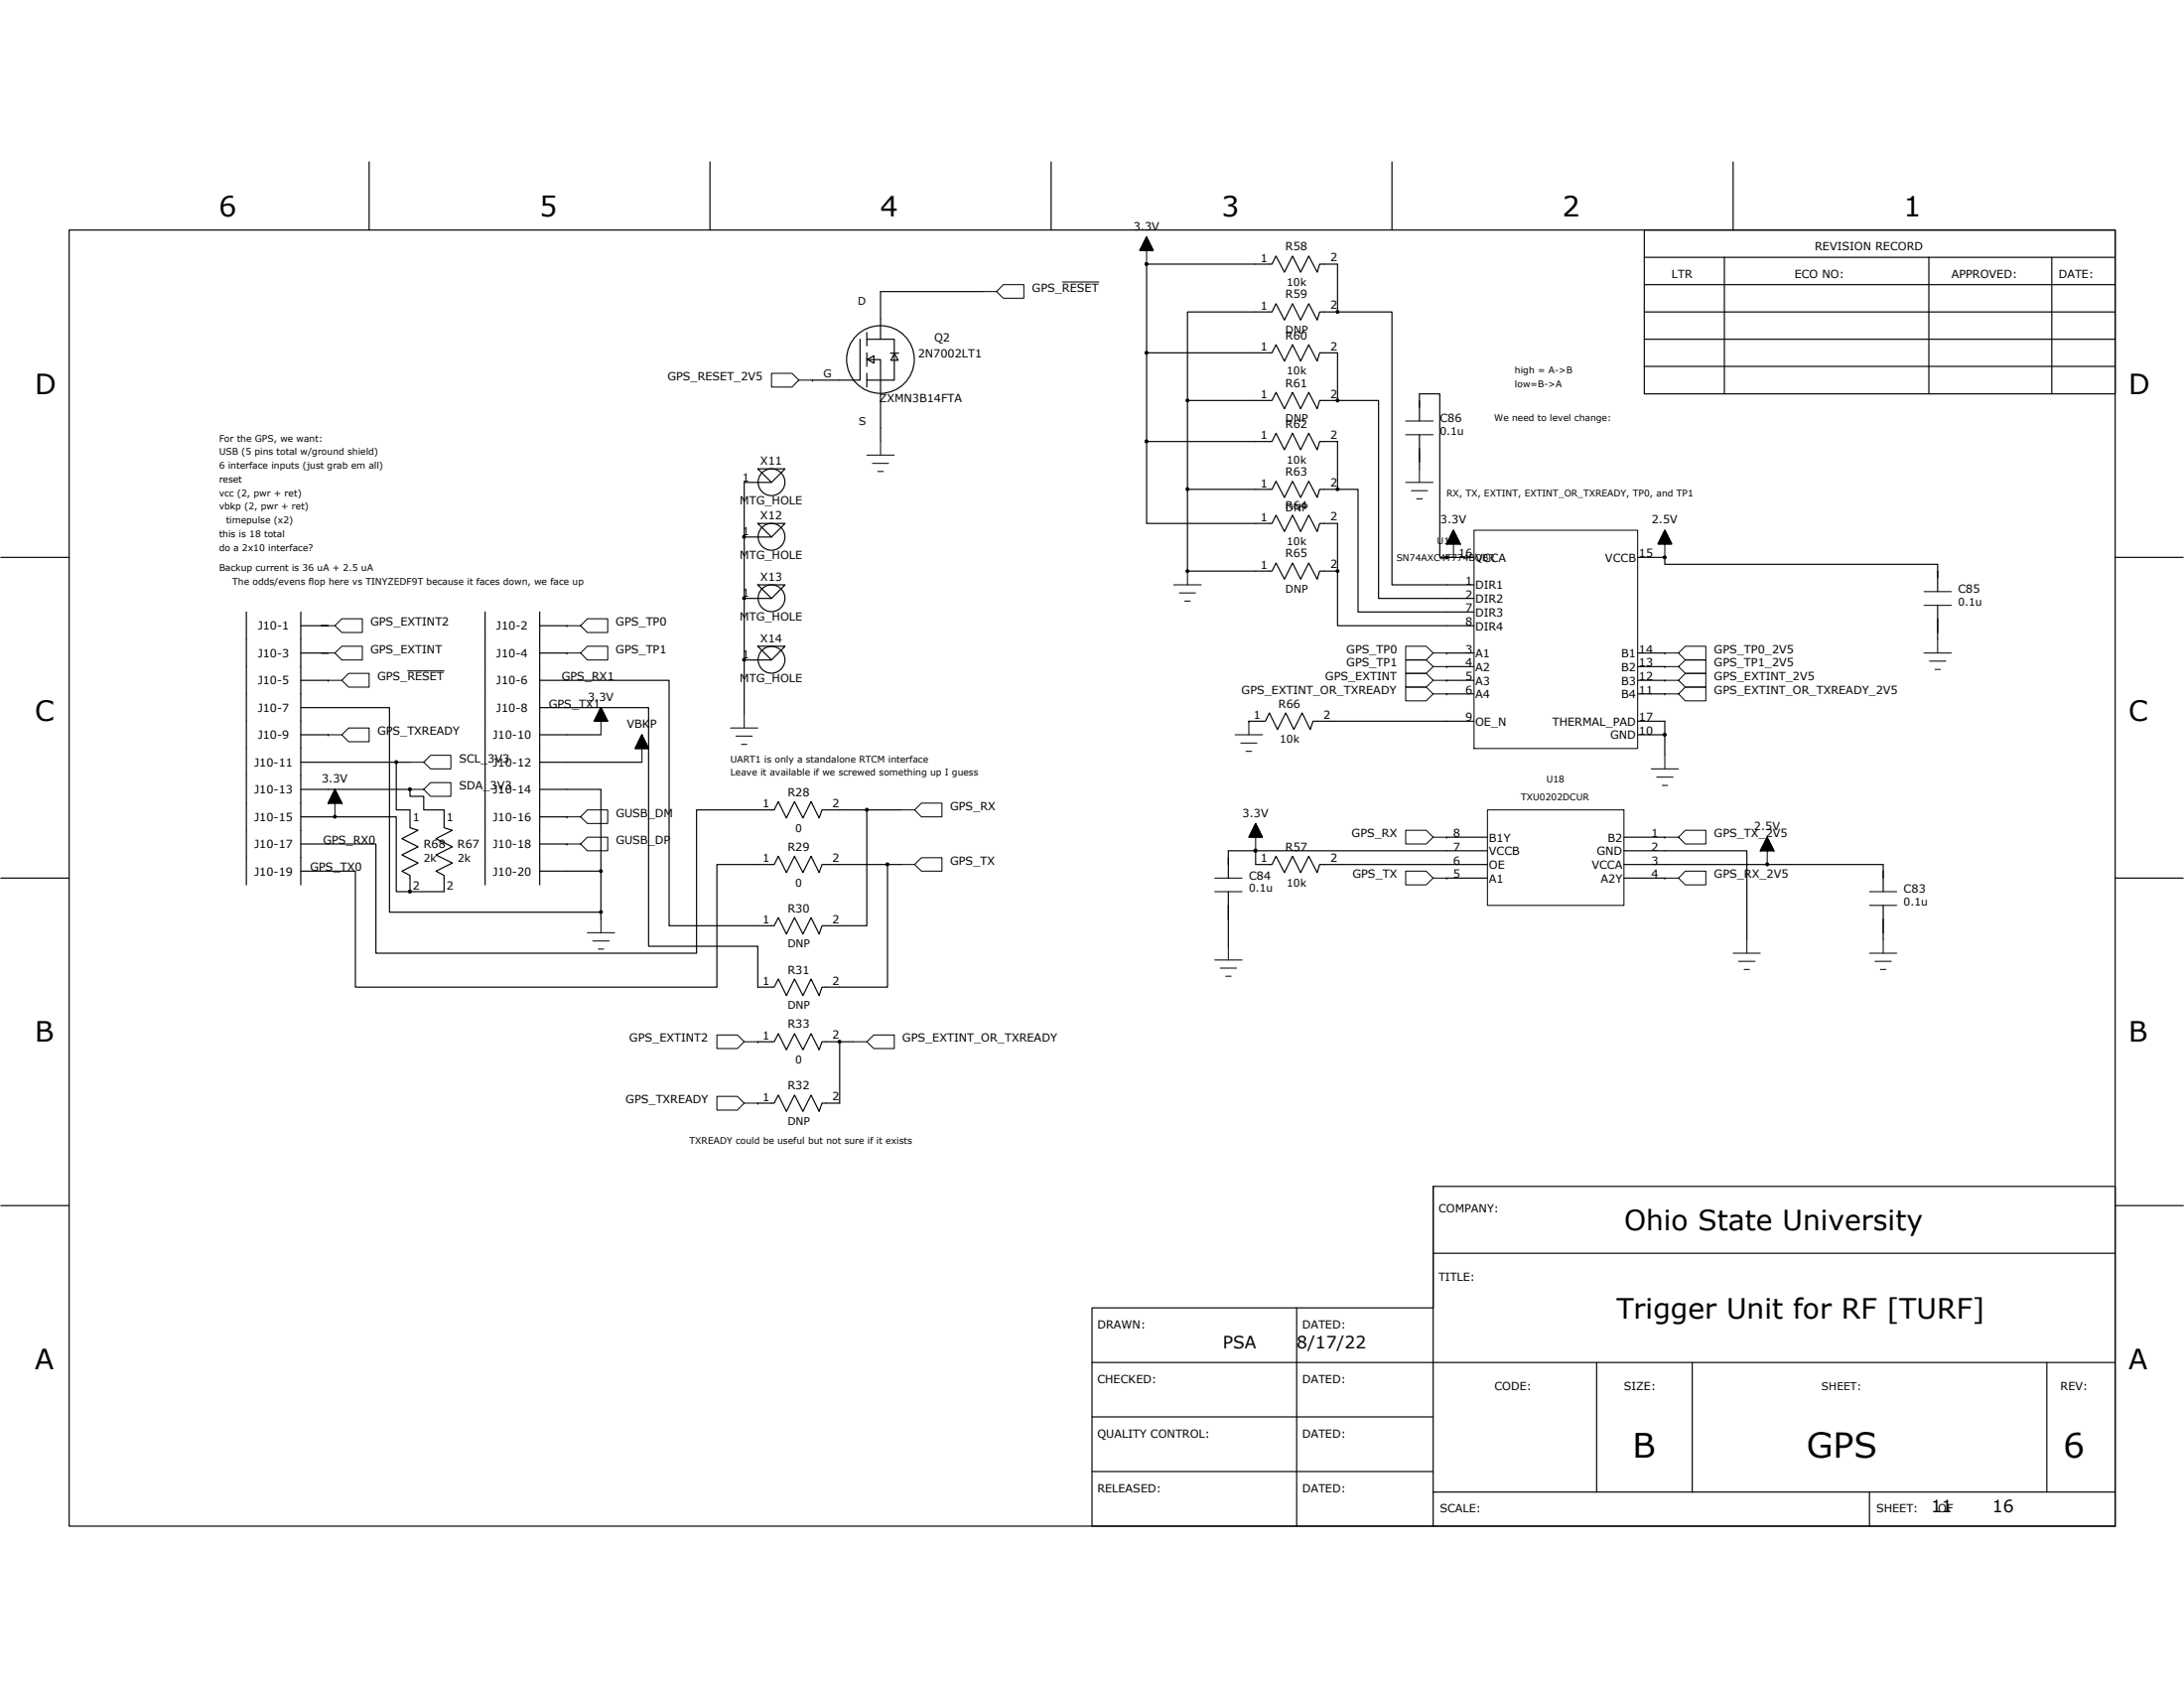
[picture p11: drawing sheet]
<svg xmlns="http://www.w3.org/2000/svg" width="279mm" height="216mm" viewBox="0 0 279 216" stroke-linecap="round" stroke-linejoin="round" font-family="sans-serif">
<g fill="none" stroke="#000" stroke-width=".15">
<path d="M8.8 29.4h261.8v165.8h-261.8zM47.2 20.7v8.7M90.8 20.7v8.7M125.7 37.3h-13.1v6.1M134.5 20.7v8.7M171.1 39.9h-2.3l-.3 1-1.1-2.1-1 2.1-1-2.1-1.1 2.1-1.1-2.1-.5 1.1h-10.8v11.3M171.1 39.9v-6.1h-2.3l-.3 1-1.1-2.1-1 2.1-1-2.1-1.1 2.1-1.1-2.1-.5 1.1h-16v11.3h16l.5-1 1.1 2.1 1.1-2.1 1 2.1 1-2.1 1.1 2.1 .3-1.1h2.3v6.1M171.1 39.9h7v34.9h10.5M178.1 20.7v8.7M210.4 32.9h60.2M210.4 36.4h60.2M210.4 39.9h60.2"/>
<path d="M210.4 29.4h60.2v21h-60.2zM220.6 32.9v17.5M221.7 20.7v8.7M246.8 32.9v17.5M262.5 32.9v17.5M96.9 60h3.5l-1.7 1.7zM103.9 48.6h.1M110 43.4v5.2h-6.1M110.9 43.4h3.5v5.2h-3.5M110.9 42.5v1.7M110.9 45.1v1.8M110.9 47.8v1.7"/>
<path d="M111 46l.8 .4v-.9l-.9 .5h1.7v10.5M113.9 45.2h1.1M114.4 45.2l.5 .9h-.9l.4-.9M146.7 45.1v11.4h16l.5-1.1 1.1 2.1 1.1-2.1 1 2.1 1-2.1 1.1 2.1 .3-1h2.3v6.1M146.7 56.5v10.5h16l.5-1.1 1.1 2.1 1.1-2.1 1 2.1 1-2.1 1.1 2.1 .3-1h2.3v13h17.5M171.1 51.2h-2.3l-.3 1.1-1.1-2.1-1 2.1-1-2.1-1.1 2.1-1.1-2.1-.5 1h-10.8v11.4M171.1 51.2h5.3v25.3h12.2M181.6 53.8v-3.4h2.6v20.9h1.7M181.6 55.6v4.4M210.4 43.4h60.2M210.4 46.9h60.2M.1 71.3h8.7"/>
<path d="M31.5 78.3v34.9M38.5 78.3v34.9M62.1 78.3v34.9M69 78.3v34.9M95.2 68.7h3.5M95.2 76.5h3.5M96.9 67h3.5l-1.7 1.7zM96.9 74.8h3.5l-1.7 1.7zM98.7 61.7h-3.5v29.7M171.1 62.6h-2.3l-.3 1-1.1-2-1 2-1-2-1.1 2-1.1-2-.5 1h-10.8v10.4h10.8l.5-1 1.1 2.1 1.1-2.1 1 2.1 1-2.1 1.1 2.1 .3-1.1h2.3M171.1 62.6h2.6v15.7h14.9M185.1 71.3h3.5"/>
<path d="M185.1 71.3h.1M209.5 71.3h3.5M213 71.3h.1M213 71.3v.9h34.9v3.5M247.9 77.4v4.4M270.6 71.3h8.7M38.5 90.5h11.3v26.2h27.1v.9M38.5 87h3.5M38.5 94h3.5M38.5 97.5h14M42 87h.1M42 83.5h-3.5"/>
<path d="M42 80h-3.5M42 94h.1M50.7 97.5v6.1h1.8v2.3l1 .3-2.1 1.1 2.1 1-2.1 1 2.1 1.1-2.1 1 1.1 .6v2M69 87h16.6v31.4h13.4l.6-1 1 2.1 1-2.1 1.1 2.1 1.1-2.1 1 2.1 .4-1.1h5.7v-14.8M69 90.5h14v30.5h13.9v5.3h2.1l.6-1.1 1 2.1 1-2.1 1.1 2.1 1.1-2.1 1 2.1 .4-1h8.3v-15.7M69 80h3.5M69 83.5h3.5M72.5 80h.1M72.5 83.5h.1M76.9 94h-7.9M82.1 97.5h-13.1M95.2 84.4h3.5"/>
<path d="M96.9 82.7h3.5l-1.7 1.7zM159.8 92.2h.1M185.1 83.5h3.5M185.1 87h3.5M185.1 85.3h3.5M185.1 88.8h3.5M185.1 83.5h.1M185.1 85.3h.1M185.1 87h.1M185.1 88.8h.1M188.6 92.2h-20.6l-.4 1.1-1-2.1-1.1 2.1-1-2.1-1.1 2.1-1-2.1-.5 1h-2.1M209.5 92.2h3.5v4.4"/>
<path d="M209.5 83.5h3.5M209.5 87h3.5M209.5 94h3.5M209.5 85.3h3.5M209.5 88.8h3.5M213 83.5h.1M213 85.3h.1M213 87h.1M213 88.8h.1M.1 112.3h8.7M38.5 101h14v.9h1.7v1.7h2.6v2.3l1.1 .3-2.1 1.1 2.1 1-2.1 1 2.1 1.1-2.1 1 1 .6v2h-6.1v-9.5h-12.2M69 101h7.9v10.4"/>
<path d="M69 111.4h7.9v5.3M69 104.5h3.5M69 107.9h3.5M72.5 104.5h.1M72.5 107.9h.1M115.3 103.6h-10.1l-.4 1-1-2.1-1.1 2.1-1.1-2.1-1 2.1-1-2.1-.6 1.1h-9.9v18.3h-41v-14h-9.6M115.3 110.6h-10.1l-.4 1-1-2.1-1.1 2.1-1.1-2.1-1 2.1-1-2.1-.6 1.1h-7.3v15.7h-46.2v-14.9h-7M157.1 114v7M160.6 108.8h29.7M160.6 108.8h.1M185.1 112.3h5.2M185.1 107.1h5.2"/>
<path d="M185.1 107.1h.1M185.1 112.3h.1M190.3 110.6h-21.5l-.3 1-1.1-2.1-1 2.1-1-2.1-1.1 2.1-1.1-2.1-.5 1.1h-2.1v-1.8h-3.5v3.5M207.8 108.8h15.7v11.4M207.8 110.6h33.1v3.4M207.8 112.3h5.2M207.8 107.1h5.2M213 107.1h.1M213 112.3h.1M240.9 115.8v4.4M270.6 112.3h8.7M96.9 133.2h2.1l.6-1 1 2.1 1-2.1 1.1 2.1 1.1-2.1 1 2.1 .4-1.1h2.2"/>
<path d="M96.9 133.2h.1M107.4 133.2h.1M109.2 133.2h-1.8v7.9h-2.2l-.4 1.1-1-2.1-1.1 2.1-1.1-2.1-1 2.1-1-2.1-.6 1h-2.1M.1 154.2h8.7M96.9 141.1h.1M183.3 151.7v43.5M270.6 154.2h8.7M139.7 167.3h43.6v-15.6h87.3v43.5h-130.9zM139.7 174.3h130.9M165.9 167.3v27.9M183.3 160.3h87.3M204.3 174.3v16.5"/>
<path d="M216.5 174.3v16.5M261.9 174.3v16.5M139.7 181.2h43.6M139.7 188.2h43.6M183.3 190.8h87.3M239.2 190.8v4.4"/>
<circle cx="112.6" cy="46" r="4.3"/>
<circle cx="98.7" cy="68.7" r="1.71"/>
<circle cx="98.7" cy="76.5" r="1.71"/>
<circle cx="98.7" cy="61.7" r="1.71"/>
<circle cx="98.7" cy="84.4" r="1.71"/>
</g>
<g fill="none" stroke="#000" stroke-width=".13">
<path d="M125.7 37.3h1.8l.9 .8h2.6v-1.7h-2.6l-.9 .9M135.9 36.1h4.7M145.8 32h1.7M145.8 31.9v.1M145.9 31.9h1.6M145.9 31.9h1.5M145.9 31.8v.2M145.9 31.8h1.5M146 31.7h1.4v.3M146 31.6v.4M146 31.6h1.3M146 31.5v.5"/>
<path d="M146.1 31.5h1.2M146.1 31.5h1.1M146.2 31.3h1M146.3 31.1v.9M146.3 31.2h.8v.8M146.3 31.1h.8M146.3 31h.7M146.4 30.8v1.2M146.4 30.9h.6M146.4 30.8h.5M146.5 30.6v1.4M146.5 30.8h.4"/>
<path d="M146.5 30.7h.4M146.5 30.5v1.5M146.5 30.6h.3M146.6 30.5h.2M146.6 30.4v1.6M146.6 30.4h.1M146.7 30.3l.9 1.7h-1.8l.9-1.7v3.5M146.7 30.3v1.7M146.7 30.3h.1M146.8 30.4v1.6M146.8 30.6v1.4M146.9 30.7v1.3"/>
<path d="M147 30.9v1.1M147 31h-.7v1M147 31v1M147.2 31.2h-1v.8M147.2 31.3v.7M147.2 31.4h-1l-.1 .6M147.2 31.4v.6M147.3 31.5v.5M147.4 31.8v.2M147.5 32h.1M102.2 48.6l-.9-.8h-2.6v1.7h2.6l.9-.9h1.7M110.9 58.2h3.5"/>
<path d="M111.6 59.3h2.1M112.6 56.5v1.7M179.8 53.8h3.5M179.8 55.6h3.5M181.6 60v1.7M112.3 60.3h.7M150.2 74.8h3.5M150.9 75.8h2.1M151.6 76.9h.7M151.9 73v1.8M179.8 61.7h3.5M180.6 62.8h2"/>
<path d="M181.2 63.8h.7M185.1 69.6h.1M185.1 69.6h1.7M185.1 69.5h1.7M185.1 69.4v.2M185.1 69.4h1.6v.2M185.2 69.3h1.5M185.2 69.2v.4M185.2 69.3h1.5v.3M185.3 69.2h1.3M185.3 69.6v-.5h1.3v.5M185.3 69.1h1.3"/>
<path d="M185.3 69v.6M185.3 69h1.2v.6M185.4 68.9h1.1M185.4 68.8v.8M185.4 68.9h1.1v.7M185.4 68.8h1M185.5 68.7h.9v.9M185.5 68.5v1.1M185.5 68.6h.8v1M185.6 68.5h.7M185.6 68.4v1.2M185.6 68.5h.7v1.1"/>
<path d="M185.7 68.4h.5M185.7 68.3h.5v1.3M185.8 68.1v1.5M185.8 68.2h.3v1.4M185.8 68.1h.3M185.8 67.9v1.7M185.8 68h.3v1.6M185.9 67.9h.1M185.9 67.8v1.8M185.9 67.9l.1 1.7M185.9 67.8h.1M185.9 67.8l.9 1.8h-1.7l.8-1.8v3.5"/>
<path d="M186.2 68.2h-.5v1.4M186.4 68.7h-.9v.9M186.8 69.6h.1M188.6 67.8h20.9v27.9h-20.9zM212.1 69.4v.2h1.8M212.1 69.5h1.7v.1M212.2 69.4h1.6M212.2 69.3v.3M212.2 69.3h1.6v.3M212.3 69.3h1.4M212.3 69.2v.4M212.3 69.2h1.4v.4"/>
<path d="M212.3 69.1h1.4M212.4 69.6v-.5h1.2v.5M212.4 69h1.2M212.4 68.9v.7M212.4 68.9h1.1v.7M212.5 68.9h1M212.5 68.7v.9M212.5 68.8h1v.8M212.6 68.7h.8M212.6 68.6v1M212.6 68.7h.8v.9M212.6 68.6h.8"/>
<path d="M212.6 68.5v1.1M212.6 68.5h.7v1.1M212.7 68.5h.6M212.7 68.3v1.3M212.7 68.4h.6v1.2M212.7 68.3h.5M212.8 68.2v1.4M212.8 68.2h.4v1.4M212.8 68.2h.3M212.9 68v1.6M212.9 68.1h.2v1.5M212.9 68h.2"/>
<path d="M212.9 67.9h.2v1.7M213 67.8v1.8M213 67.8h.1M213 67.8l.9 1.8h-1.8l.9-1.8v3.5M213 67.9l-.1 1.7M246.1 75.7h3.5M246.1 77.4h3.5M41.1 80h1.7l.9 .9h2.7v-1.8h-2.7l-.9 .9M41.1 83.5h1.7l.9 .9h2.7v-1.7h-2.7l-.9 .8M42 94h1.7l.9 .9h2.6v-1.8h-2.6l-.9 .9M42 87h1.7l.9 .9h2.6v-1.8h-2.6l-.9 .9M52.2 85.8h4.6"/>
<path d="M52.5 97.5h1.7l.9 .8h2.6v-1.7h-2.6l-.9 .9M72.5 80h1.8l.8 .9h2.6v-1.8h-2.6l-.8 .9M72.5 83.5h1.8l.8 .9h2.6v-1.7h-2.6l-.8 .8M76 92.2h1.7M76.1 92.2h1.6M76.1 92.1h1.6M76.1 92v.2M76.1 92h1.5v.2M76.2 92h1.4M76.2 91.9v.3M76.2 91.9h1.4v.3M76.2 91.8h1.4"/>
<path d="M76.2 92.2v-.5h1.3v.5M76.3 91.7h1.2M76.3 92.2v-.6h1.1v.6M76.3 91.5h1.1M76.4 91.4v.8M76.4 91.5h1v.7M76.4 91.4h.9M76.5 91.3v.9M76.5 91.3h.8v.9M76.5 91.3h.8M76.5 91.2h.7v1M76.6 91.1h.6v1.1"/>
<path d="M76.7 90.8v1.4M76.7 90.9h.4v1.3M76.7 90.8h.4M76.7 90.7v1.5M76.7 90.8h.3v1.4M76.8 90.7h.2M76.8 90.6v1.6M76.8 90.6h.2v1.6M76.8 90.6h.1M76.9 90.5v1.7M76.9 90.5h.1M76.9 90.5l.8 1.7h-1.7l.9-1.7v3.5"/>
<path d="M77.1 91h-.5v1.2M77.2 91.1h-.6l-.1 1.1M81.3 95.6v.1M81.3 95.7h1.7h-1.7M81.3 95.6h1.6M81.4 95.5h1.5v.2M81.4 95.4v.3M81.4 95.4h1.4v.3M81.4 95.3h1.4M81.5 95.2v.5M81.5 95.3h1.3v.4M81.5 95.2h1.2"/>
<path d="M81.6 95.7v-.6h1.1v.6M81.6 95h1.1M81.6 94.9v.8M81.6 95h1v.7M81.7 94.9h.9M81.7 94.8v.9M81.7 94.8h.8v.9M81.7 94.8h.8M81.8 94.6v1.1M81.8 94.7h.7v1M81.8 94.6h.6M81.8 94.5v1.2"/>
<path d="M81.8 94.5h.6v1.2M81.9 94.5h.5M81.9 94.3v1.4M81.9 94.4h.4v1.3M81.9 94.3h.4M82 94.2v1.5M82 94.3h.3v1.4M82 94.2h.2M82 94.1h.2v1.6M82 94.1v1.6M82.1 94.1h.1M82.1 94h.1"/>
<path d="M82.1 94v1.7M82.1 94l.9 1.7h-1.7l.8-1.7v3.5M82.8 95.5h-1.4v.2M93.5 93.1h3.4M94.1 94.1h2.1M94.8 95.2h.7M95.2 91.4v1.7M158 94h3.5M158.7 95h2.1M159.4 96.1h.7M159.8 92.2v1.8M183.3 83.5l-.8-.8h-2.7v1.7h2.7l.8-.9h1.8"/>
<path d="M183.3 85.3l-.8-.9h-2.7v1.7h2.7l.8-.8h1.8M183.3 87l-.8-.9h-2.7v1.8h2.7l.8-.9h1.8M183.3 88.8l-.8-.9h-2.7v1.7h2.7l.8-.8h1.8M211.2 98.3h3.5M211.9 99.4h2.1M213 96.6v1.7M213 83.5h1.7l.9 .9h2.6v-1.7h-2.6l-.9 .8M213 85.3h1.7l.9 .8h2.6v-1.7h-2.6l-.9 .9M213 87h1.7l.9 .9h2.6v-1.8h-2.6l-.9 .9M213 88.8h1.7l.9 .8h2.6v-1.7h-2.6l-.9 .9M246.1 83.5h3.5M246.8 84.6h2.1"/>
<path d="M247.5 85.6h.7M247.9 81.8v1.7M42 102.7h.1M42 102.7h1.7M42 102.6h1.7M42.1 102.6h1.6v.1M42.1 102.4h1.5v.3M42.1 102.4v.3M42.2 102.4h1.4M42.2 102.7v-.4h1.3v.4M42.2 102.2h1.3M42.3 102.7v-.5h1.2v.5"/>
<path d="M42.3 102.1h1.1M42.3 102h1.1v.7M42.3 102v.7M42.4 102h.9M42.4 101.9h.9v.8M42.4 101.9v.8M42.4 101.8h.9M42.5 101.7h.7v1M42.5 101.7v1M42.5 101.7h.7M42.5 101.5v1.2M42.5 101.6h.7v1.1"/>
<path d="M42.6 101.5h.5M42.6 101.5h.5v1.2M42.7 101.3h.3v1.4M42.7 101.2v1.5M42.7 101.2h.3M42.8 101.2h.1v1.5M42.8 101v1.7M42.8 101h.1v1.7M42.8 101l.9 1.7h-1.7l.8-1.7v3.5M42.8 101h.1M42.9 101.1h-.1v1.6M43.1 101.4h-.4l-.1 1.3"/>
<path d="M43.6 102.5h-1.5v.2M43.7 102.7h.1M52.5 101h1.7l.9 .9h2.6v-1.8h-2.6l-.9 .9M72.5 104.5h1.8l.8 .8h2.6v-1.7h-2.6l-.8 .9M72.5 107.9h1.8l.8 .9h2.6v-1.7h-2.6l-.8 .8M75.1 119.3h3.5M76.9 117.6v1.7M115.3 110.6h1.7l.9 .8h2.6v-1.7h-2.6l-.9 .9M115.3 103.6h1.7l.9 .9h2.6v-1.8h-2.6l-.9 .9M155.4 114h3.5M155.4 112.3h3.5M159.8 107v.1"/>
<path d="M159.8 107l1.7 .1M159.9 107h1.5M159.9 106.8v.3M159.9 106.9h1.5M159.9 106.8h1.5M159.9 106.7v.4M159.9 106.8h1.4M160 106.7h1.3v.4M160 106.6v.5M160 106.6h1.3M160 106.6h1.2M160.1 106.4v.7"/>
<path d="M160.1 106.5h1.1v.6M160.1 106.4h1.1M160.1 106.3v.8M160.1 106.3h1M160.2 106.3h.9M160.2 106.1v1M160.2 106.2h.9M160.3 106.2h.7M160.3 106v1.1M160.3 106.1h.7M160.3 106h.7M160.4 105.8v1.3"/>
<path d="M160.4 105.9h.5M160.4 105.7v1.4M160.4 105.8h.5M160.5 105.7h.3M160.5 105.5v1.6M160.5 105.6h.3v1.5M160.5 105.6h.3M160.6 105.4v1.7M160.6 105.5h.1M160.6 105.4l.1 1.7M160.6 107.1v-1.8l.9 1.8h-1.7l.8-1.8v3.5M160.6 105.4h.1"/>
<path d="M160.9 105.7v1.4M160.9 105.9v1.2M161 106v1.1M161.1 106.2v.9M161.1 106.3v.8M161.3 106.6v.5M161.4 106.8v.3M183.3 112.3l-.8-.9h-2.7v1.8h2.7l.8-.9h1.8M183.3 107.1l-.8-.9h-2.7v1.8h2.7l.8-.9h1.8M190.3 103.6h17.5v12.2h-17.5zM212.6 100.5h.7M213 107.1h1.7l.9 .8h2.6v-1.7h-2.6l-.9 .9"/>
<path d="M213 112.3h1.7l.9 .9h2.6v-1.8h-2.6l-.9 .9M225.2 108.8h.1M225.3 108.7h1.6M225.3 108.6v.2h1.6M225.3 108.6h1.5M225.3 108.5v.3M225.4 108.5h1.4M225.4 108.4h1.3v.4M225.4 108.4v.4M225.4 108.4h1.3M225.5 108.3h1.2M225.5 108.2v.6"/>
<path d="M225.5 108.2h1.2v.6M225.6 108.2h1M225.6 108.1v.7M225.6 108.1h1M225.6 108h.9M225.7 107.9h.8v.9M225.8 107.7h.6M225.8 107.7v1.1M225.8 107.6h.5M225.8 107.5v1.3M225.8 107.5h.5M225.9 107.5h.4"/>
<path d="M225.9 107.4v1.4M225.9 107.4h.3M226 107.3h.2M226 107.2v1.6M226 107.3h.1M226 107.1v1.7M226 107.2h.1M226.1 107.1l.8 1.7h-1.7l.9-1.7v3.5M226.1 107.1h.1M226.1 107.1v1.7M226.2 107.3v1.5M226.3 107.4v1.4"/>
<path d="M226.3 107.6v1.2M226.4 107.7v1.1M226.4 107.8h-.7v1M226.5 108h-.8l-.1 .8M226.5 108v.8M226.6 108.1v.7M226.8 108.5v.3M226.9 108.7v.1M226.9 108.8h.1M239.2 114h3.5M239.2 115.8h3.5M75.8 120.4h2.1"/>
<path d="M76.5 121.4h.7M95.2 133.2l-.9-.8h-2.6v1.7h2.6l.9-.9h1.7M110.9 133.2l.9-.8h2.6v1.7h-2.6l-.9-.9h-1.7M155.4 122.8h3.5M156.1 123.8h2.1M156.8 124.9h.7M157.1 121v1.8M221.7 121.9h3.5M222.4 123h2.1M223.1 124h.7M223.5 120.2v1.7M239.2 121.9h3.5"/>
<path d="M239.9 123h2.1M240.6 124h.7M240.9 120.2v1.7M95.2 141.1l-.9-.9h-2.6v1.8h2.6l.9-.9h1.7"/>
</g>
<g fill="#000" stroke="#000" stroke-width=".13">
<path d="M146.5 45h.3l.1 .1-.1 .2h-.1h-.2z" fill-rule="evenodd"/>
<path d="M146.5 56.3h.3l.1 .2-.1 .1h-.1h-.2z" fill-rule="evenodd"/>
<path d="M212.8 71.2h.3l.1 .1-.1 .1-.1 .1-.2-.1z" fill-rule="evenodd"/>
<path d="M113.4 110.4h.3v.2v.1h-.2h-.1z" fill-rule="evenodd"/>
<circle cx="146.7" cy="33.8" r=".2"/>
<circle cx="171.1" cy="39.9" r=".19"/>
<circle cx="151.9" cy="51.2" r=".19"/>
<circle cx="171.1" cy="51.2" r=".19"/>
<circle cx="95.2" cy="76.5" r=".19"/>
<circle cx="95.2" cy="68.7" r=".19"/>
<circle cx="151.9" cy="73" r=".19"/>
<circle cx="151.9" cy="62.6" r=".19"/>
<circle cx="171.1" cy="73" r=".19"/>
<circle cx="171.1" cy="62.6" r=".19"/>
<circle cx="185.1" cy="71.3" r=".19"/>
<circle cx="50.7" cy="97.5" r=".19"/>
<circle cx="95.2" cy="84.4" r=".19"/>
<circle cx="213" cy="94" r=".2"/>
<circle cx="42.8" cy="104.5" r=".19"/>
<circle cx="52.4" cy="101" r=".2"/>
<circle cx="52.4" cy="114" r=".2"/>
<circle cx="76.9" cy="111.4" r=".19"/>
<circle cx="76.9" cy="116.6" r=".19"/>
<circle cx="110.9" cy="103.6" r=".19"/>
<circle cx="160.6" cy="108.8" r=".19"/>
<circle cx="226.1" cy="110.6" r=".19"/>
<circle cx="107.4" cy="133.2" r=".19"/>
</g>
<text font-size="4.4" x="231.1" y="186.4">GPS</text>
<g font-size="4.3">
<text x="208.9" y="186.4">B</text>
<text x="264" y="186.4">6</text>
</g>
<g font-size="3.6">
<text x="28" y="27.7">6</text>
<text x="69" y="27.7">5</text>
<text x="112.6" y="27.7">4</text>
<text x="156.3" y="27.7">3</text>
<text x="199.9" y="27.7">2</text>
<text x="243.5" y="27.7">1</text>
<text x="4.5" y="50.4">D</text>
<text x="272.3" y="50.4">D</text>
<text x="4.5" y="92.2">C</text>
<text x="272.3" y="92.2">C</text>
<text x="4.5" y="133.2">B</text>
<text x="272.3" y="133.2">B</text>
<text x="207.8" y="157.3">Ohio State University</text>
<text x="206.8" y="168.6">Trigger Unit for RF [TURF]</text>
<text x="4.5" y="175.1">A</text>
<text x="272.3" y="175.1">A</text>
</g>
<g font-size="2.2">
<text x="156.4" y="172.5">PSA</text>
<text x="165.9" y="172.5">8/17/22</text>
<text x="247" y="193.4">11</text>
<text x="254.9" y="193.4">16</text>
</g>
<g font-size="1.4">
<text x="145" y="29.4">3.3V</text>
<text x="161.2" y="33.5">1</text>
<text x="164.5" y="32">R58</text>
<text x="170.2" y="33.4">2</text>
<text x="213.9" y="35.5">LTR</text>
<text x="229.6" y="35.5">ECO NO:</text>
<text x="232.2" y="32">REVISION RECORD</text>
<text x="249.6" y="35.5">APPROVED:</text>
<text x="263.4" y="35.5">DATE:</text>
<text x="109.7" y="39">D</text>
<text x="132" y="37.3">GPS_RESET</text>
<text x="161.2" y="39.6">1</text>
<text x="164.5" y="38.1">R59</text>
<text x="164.6" y="36.6">10k</text>
<text x="170.2" y="39.5">2</text>
<text x="117.4" y="45.7">2N7002LT1</text>
<text x="119.5" y="43.7">Q2</text>
<text x="161.2" y="44.9">1</text>
<text x="164.4" y="42.7">DNP</text>
<text x="164.5" y="43.4">R60</text>
<text x="164.6" y="47.9">10k</text>
<text x="170.2" y="44.8">2</text>
<text x="85.4" y="48.6">GPS_RESET_2V5</text>
<text x="105.3" y="48.3">G</text>
<text x="112.5" y="51.4">ZXMN3B14FTA</text>
<text x="161.2" y="50.9">1</text>
<text x="164.5" y="49.5">R61</text>
<text x="170.2" y="50.9">2</text>
<text x="97.3" y="59.4">X11</text>
<text x="109.9" y="54.4">S</text>
<text x="161.2" y="56.2">1</text>
<text x="164.4" y="54">DNP</text>
<text x="164.5" y="54.7">R62</text>
<text x="164.6" y="59.2">10k</text>
<text x="170.2" y="56.1">2</text>
<text x="184.2" y="54">C86</text>
<text x="184.2" y="55.6">0.1u</text>
<text x="94.7" y="64.6">MTG_HOLE</text>
<text x="95" y="61.6">1</text>
<text x="161.2" y="62.3">1</text>
<text x="164.4" y="65.3">DNP</text>
<text x="164.5" y="60.8">R63</text>
<text x="164.5" y="65.2">R64</text>
<text x="170.2" y="62.2">2</text>
<text x="94.7" y="71.5">MTG_HOLE</text>
<text x="95" y="68.5">1</text>
<text x="97.3" y="66.4">X12</text>
<text x="161.2" y="66.7">1</text>
<text x="164.5" y="71.3">R65</text>
<text x="164.6" y="69.7">10k</text>
<text x="170.2" y="66.6">2</text>
<text x="184.3" y="66.9">3.3V</text>
<text x="186.6" y="71.3">16</text>
<text x="188.7" y="71.8">VCCA</text>
<text x="205.4" y="71.8">VCCB</text>
<text x="209.7" y="71.3">15</text>
<text x="211.3" y="66.9">2.5V</text>
<text x="95" y="76.4">1</text>
<text x="97.3" y="74.3">X13</text>
<text x="161.2" y="72.8">1</text>
<text x="164.4" y="75.8">DNP</text>
<text x="170.2" y="72.7">2</text>
<text x="187.5" y="74.8">1</text>
<text x="187.5" y="76.5">2</text>
<text x="188.7" y="75.4">DIR1</text>
<text x="188.7" y="77.1">DIR2</text>
<text x="250.5" y="75.8">C85</text>
<text x="250.5" y="77.4">0.1u</text>
<text x="33" y="80.5">J10-1</text>
<text x="47.4" y="80">GPS_EXTINT2</text>
<text x="47.4" y="83.5">GPS_EXTINT</text>
<text x="63.5" y="80.5">J10-2</text>
<text x="78.8" y="80">GPS_TP0</text>
<text x="78.8" y="83.5">GPS_TP1</text>
<text x="94.7" y="79.4">MTG_HOLE</text>
<text x="97.3" y="82.1">X14</text>
<text x="172.3" y="83.5">GPS_TP0</text>
<text x="187.5" y="83.5">3</text>
<text x="187.5" y="78.3">7</text>
<text x="187.5" y="80">8</text>
<text x="188.7" y="78.8">DIR3</text>
<text x="188.7" y="80.6">DIR4</text>
<text x="209.7" y="83.5">14</text>
<text x="219.3" y="83.5">GPS_TP0_2V5</text>
<text x="33" y="84.1">J10-3</text>
<text x="33" y="87.5">J10-5</text>
<text x="48.3" y="87">GPS_RESET</text>
<text x="63.5" y="84.1">J10-4</text>
<text x="63.5" y="87.5">J10-6</text>
<text x="71.9" y="87">GPS_RX1</text>
<text x="75.2" y="89.6">3.3V</text>
<text x="94.7" y="87.2">MTG_HOLE</text>
<text x="95" y="84.2">1</text>
<text x="158.8" y="88.8">GPS_EXTINT_OR_TXREADY</text>
<text x="169.5" y="87">GPS_EXTINT</text>
<text x="172.3" y="85.3">GPS_TP1</text>
<text x="187.5" y="85.3">4</text>
<text x="187.5" y="87">5</text>
<text x="187.5" y="88.8">6</text>
<text x="188.7" y="84.1">A1</text>
<text x="188.7" y="85.8">A2</text>
<text x="188.7" y="87.6">A3</text>
<text x="188.7" y="89.3">A4</text>
<text x="207.4" y="89.3">B4</text>
<text x="207.4" y="87.6">B3</text>
<text x="207.4" y="85.8">B2</text>
<text x="207.4" y="84.1">B1</text>
<text x="209.7" y="88.8">11</text>
<text x="209.7" y="87">12</text>
<text x="209.7" y="85.3">13</text>
<text x="219.3" y="85.3">GPS_TP1_2V5</text>
<text x="219.3" y="87">GPS_EXTINT_2V5</text>
<text x="219.3" y="88.8">GPS_EXTINT_OR_TXREADY_2V5</text>
<text x="33" y="91">J10-7</text>
<text x="33" y="94.5">J10-9</text>
<text x="48.3" y="94">GPS_TXREADY</text>
<text x="63.1" y="94.5">J10-10</text>
<text x="63.5" y="91">J10-8</text>
<text x="70.2" y="90.5">GPS_TX1</text>
<text x="80.2" y="93.1">VBKP</text>
<text x="160.4" y="92">1</text>
<text x="163.6" y="90.5">R66</text>
<text x="163.7" y="95">10k</text>
<text x="169.3" y="91.9">2</text>
<text x="187.5" y="92.2">9</text>
<text x="188.7" y="92.8">OE_N</text>
<text x="198.6" y="92.8">THERMAL_PAD</text>
<text x="206" y="94.5">GND</text>
<text x="209.7" y="94">10</text>
<text x="209.7" y="92.2">17</text>
<text x="32.5" y="98">J10-11</text>
<text x="32.5" y="101.5">J10-13</text>
<text x="41.2" y="100.1">3.3V</text>
<text x="58.7" y="101">SDA_3V3</text>
<text x="58.7" y="97.5">SCL_3V3</text>
<text x="63.1" y="98">J10-12</text>
<text x="63.1" y="101.5">J10-14</text>
<text x="100.8" y="101.9">R28</text>
<text x="32.5" y="105">J10-15</text>
<text x="41.3" y="107.9">GPS_RX0</text>
<text x="52.8" y="105">1</text>
<text x="57.1" y="105">1</text>
<text x="63.1" y="105">J10-16</text>
<text x="78.8" y="104.5">GUSB_DM</text>
<text x="78.8" y="107.9">GUSB_DP</text>
<text x="97.5" y="103.3">1</text>
<text x="101.7" y="106.4">0</text>
<text x="106.5" y="103.2">2</text>
<text x="121.6" y="103.6">GPS_RX</text>
<text x="159" y="104.5">3.3V</text>
<text x="172.9" y="107.1">GPS_RX</text>
<text x="185.9" y="107.1">8</text>
<text x="190.5" y="107.6">B1Y</text>
<text x="205.7" y="107.6">B2</text>
<text x="211.2" y="107.1">1</text>
<text x="219.3" y="107.1">GPS_TX_2V5</text>
<text x="224.4" y="106.2">2.5V</text>
<text x="32.5" y="108.5">J10-17</text>
<text x="32.5" y="112">J10-19</text>
<text x="39.7" y="111.4">GPS_TX0</text>
<text x="52.8" y="113.7">2</text>
<text x="54.2" y="108.5">R68</text>
<text x="54.2" y="110.2">2k</text>
<text x="57.1" y="113.7">2</text>
<text x="58.5" y="108.5">R67</text>
<text x="58.5" y="110.2">2k</text>
<text x="63.1" y="108.5">J10-18</text>
<text x="63.1" y="112">J10-20</text>
<text x="97.5" y="110.3">1</text>
<text x="100.8" y="108.8">R29</text>
<text x="101.7" y="113.3">0</text>
<text x="106.5" y="110.2">2</text>
<text x="121.6" y="110.6">GPS_TX</text>
<text x="159.8" y="112.5">C84</text>
<text x="161.2" y="110.3">1</text>
<text x="164.5" y="108.8">R57</text>
<text x="164.6" y="113.3">10k</text>
<text x="170.2" y="110.2">2</text>
<text x="173" y="112.3">GPS_TX</text>
<text x="185.9" y="112.3">5</text>
<text x="185.9" y="110.6">6</text>
<text x="185.9" y="108.8">7</text>
<text x="190.5" y="112.9">A1</text>
<text x="190.5" y="111.1">OE</text>
<text x="190.5" y="109.4">VCCB</text>
<text x="203.6" y="111.1">VCCA</text>
<text x="204.3" y="109.4">GND</text>
<text x="204.8" y="112.9">A2Y</text>
<text x="211.2" y="108.8">2</text>
<text x="211.2" y="110.6">3</text>
<text x="211.2" y="112.3">4</text>
<text x="219.3" y="112.3">GPS_RX_2V5</text>
<text x="97.5" y="118.1">1</text>
<text x="100.8" y="116.7">R30</text>
<text x="106.5" y="118.1">2</text>
<text x="159.8" y="114">0.1u</text>
<text x="243.5" y="114.2">C83</text>
<text x="243.5" y="115.8">0.1u</text>
<text x="97.5" y="126">1</text>
<text x="100.8" y="121.2">DNP</text>
<text x="100.8" y="124.5">R31</text>
<text x="106.5" y="125.9">2</text>
<text x="100.8" y="129.1">DNP</text>
<text x="100.8" y="131.5">R33</text>
<text x="80.5" y="133.2">GPS_EXTINT2</text>
<text x="97.5" y="133">1</text>
<text x="101.7" y="136">0</text>
<text x="106.5" y="132.9">2</text>
<text x="115.4" y="133.2">GPS_EXTINT_OR_TXREADY</text>
<text x="80.1" y="141.1">GPS_TXREADY</text>
<text x="97.5" y="140.8">1</text>
<text x="100.8" y="143.9">DNP</text>
<text x="100.8" y="139.4">R32</text>
<text x="106.5" y="140.8">2</text>
<text x="184" y="155.1">COMPANY:</text>
<text x="184" y="163.8">TITLE:</text>
<text x="140.4" y="169.9">DRAWN:</text>
<text x="166.6" y="169.9">DATED:</text>
<text x="140.4" y="176.9">CHECKED:</text>
<text x="166.6" y="176.9">DATED:</text>
<text x="191.2" y="177.8">CODE:</text>
<text x="207.8" y="177.8">SIZE:</text>
<text x="233" y="177.8">SHEET:</text>
<text x="263.6" y="177.8">REV:</text>
<text x="140.4" y="183.9">QUALITY CONTROL:</text>
<text x="166.6" y="183.9">DATED:</text>
<text x="140.4" y="190.8">RELEASED:</text>
<text x="166.6" y="190.8">DATED:</text>
<text x="184.2" y="193.4">SCALE:</text>
<text x="240" y="193.4">SHEET:</text>
<text x="247.9" y="193.4">OF</text>
</g>
<g font-size="1.2">
<text x="193.8" y="47.8">high = A-&gt;B</text>
<text x="191.2" y="53.8">We need to level change:</text>
<text x="193.8" y="49.5">low=B-&gt;A</text>
<text x="28" y="56.5">For the GPS, we want:</text>
<text x="28" y="58.2">USB (5 pins total w/ground shield)</text>
<text x="28" y="60">6 interface inputs (just grab em all)</text>
<text x="28" y="61.7">reset</text>
<text x="28" y="63.5">vcc (2, pwr + ret)</text>
<text x="28" y="65.2">vbkp (2, pwr + ret)</text>
<text x="185.1" y="63.5">RX, TX, EXTINT, EXTINT_OR_TXREADY, TP0, and TP1</text>
<text x="28" y="68.7">this is 18 total</text>
<text x="28" y="70.4">do a 2x10 interface?</text>
<text x="28.9" y="67">timepulse (x2)</text>
<text x="178.6" y="71.7">SN74AXC4T774BQBR</text>
<text x="183.9" y="69.6">U17</text>
<text x="28" y="73">Backup current is 36 uA + 2.5 uA</text>
<text x="29.8" y="74.8">The odds/evens flop here vs TINYZEDF9T because it faces down, we face up</text>
<text x="93.5" y="97.5">UART1 is only a standalone RTCM interface</text>
<text x="93.5" y="99.2">Leave it available if we screwed something up I guess</text>
<text x="197.8" y="100.1">U18</text>
<text x="194.6" y="102.3">TXU0202DCUR</text>
<text x="88.2" y="146.3">TXREADY could be useful but not sure if it exists</text>
</g>
</svg>
